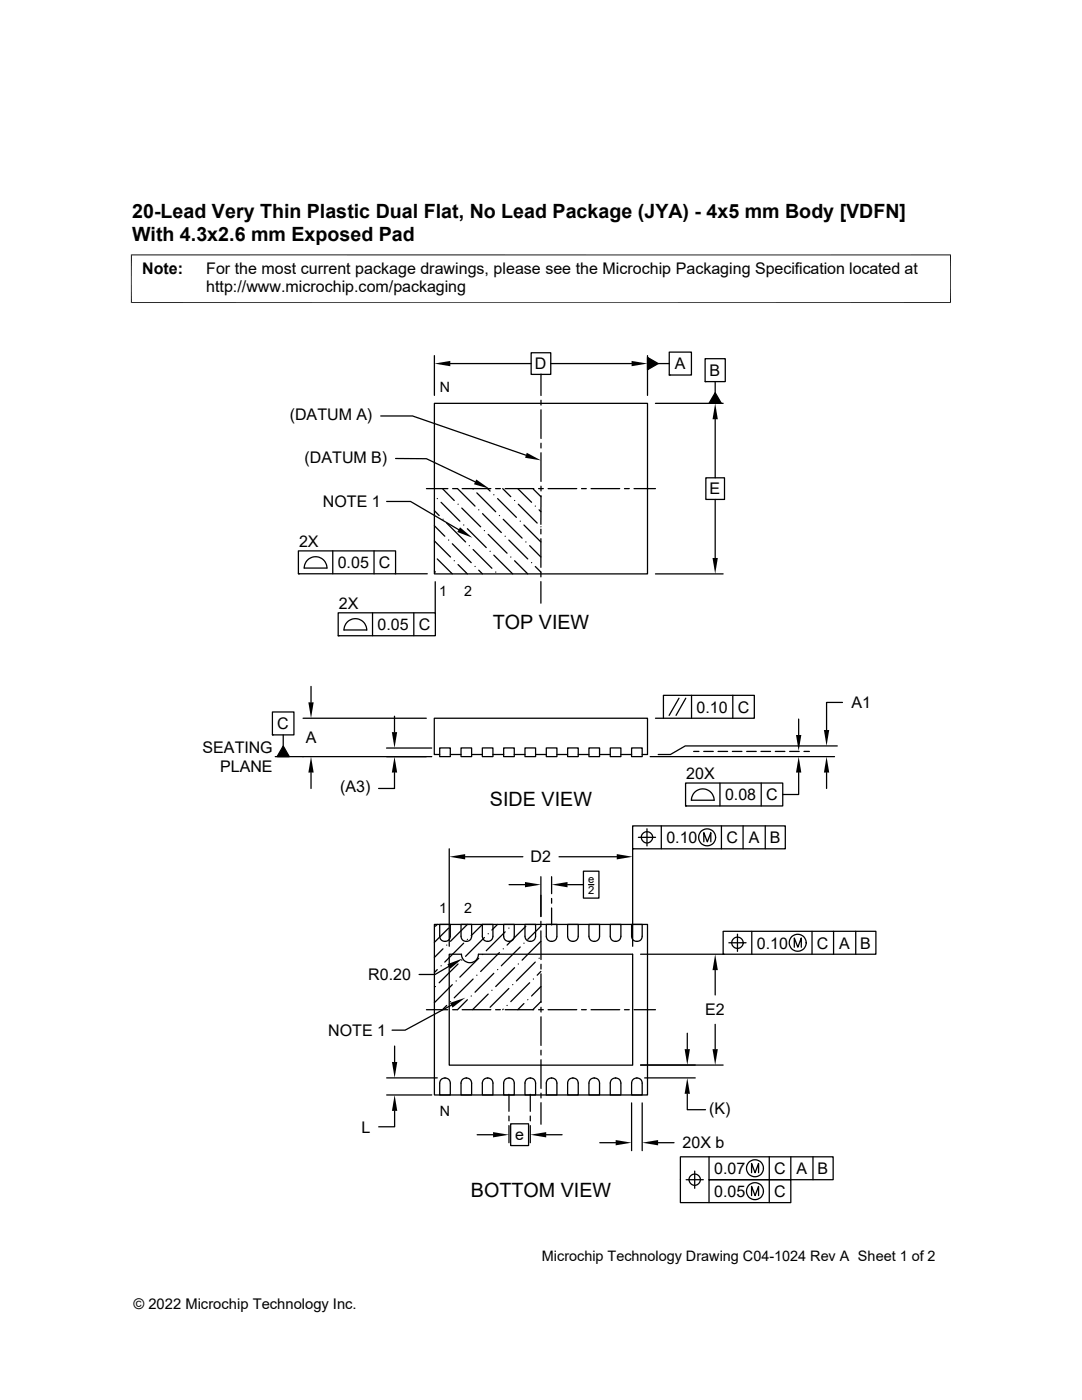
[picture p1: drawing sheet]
<svg xmlns="http://www.w3.org/2000/svg" width="216mm" height="279mm" viewBox="0 0 216 279" stroke-linecap="round" stroke-linejoin="round" font-family="sans-serif">
<g fill="none" stroke="#000" stroke-width=".25">
<path d="M86.7 71v7.9M89.9 72.6h16.1M106 70.4h3.9v4.3h-3.9zM107.9 74.7v4.2M107.9 79.9v.9M109.9 72.6h16.1M129.2 71.3l2.1 1.3-2.1 1.2zM129.2 71v7.9M131.3 72.6h2.2M133.5 70.3h4.5v4.5h-4.5zM133.5 74.8h.1M140.7 71.6h4v4.6h-4z"/>
<path d="M140.7 76.2h.1M142.7 78.4l1.2 2.1h-2.4zM142.7 76.2v2.2M76 83h6.3l22.6 7.8M78.9 91.5h6.2l9.7 4.7M85.1 97.5h4.3M86.7 80.5h42.5v34h-42.5zM87.2 99.5h.1M88.3 97.5l2.3 2.4M90.3 97.5h1l3.5 3.5M92.2 97.5h5.7M94.4 97.6h.1"/>
<path d="M95.1 98.4l3.8 3.7M97.3 97.5l.5 .5M98.5 98.7h.1M98.9 97.5h.9M99.3 99.5l3.7 3.8M100.3 97.5l1.6 1.6M100.8 97.5h5.7M102.7 99.9h.1M103.3 97.5l2.8 2.7M106.4 97.6l1.5 1.5M107.5 97.5h.9M107.9 81.8v5.7"/>
<path d="M107.9 88.5v.9M107.9 90.4v5.7M107.9 97v1M107.9 98.9v5.7M109.4 97.5h5.7M116 97.5h1M117.9 97.5h5.8M124.6 97.5h1M126.5 97.5h4.3M130.8 80.5h13.5M140.8 95.4h3.8v4.3h-3.8zM142.7 83.7v11.7"/>
<path d="M142.7 99.7v11.7M59.5 109.9h19.4v4.6h-19.4zM59.5 114.5h.1M61.5 111.7a2.27 2.27 0 0 1 2.4-.4 2.27 2.27 0 0 1 1.3 2.1h-4.5l.2-1zM66.4 109.9v4.6M74.6 109.9v4.6M77.2 100.1h4.7l9.6 5.6M78.9 114.5h6.4M86.7 101.9l.9 1M86.7 104.9l2.1 2.1M86.7 114l.2 .2M86.7 107.9l3.2 3.3"/>
<path d="M86.8 116.1v6.2M87.2 111.5l3.1 3M88 100.2l3.8 3.8M88.4 103.6h.1M89.1 104.4l3.8 3.8M89.5 107.8h.1M90.3 108.5l3.7 3.8M90.6 111.9h.1M91.4 100.6h.1M91.4 112.7l1.9 1.8M92.1 101.4l3.8 3.7M92.5 104.8h.1"/>
<path d="M93.3 105.5l3.7 3.8M93.6 108.9h.1M94.4 109.7l3.7 3.7M94.8 113.1h.1M95.5 101.7h.1M95.5 113.8l.8 .7M96.3 102.5l3.7 3.8M96.6 105.9h.1M97.4 106.6l3.8 3.8M97.8 110h.1M98.5 110.8l3.8 3.7M98.9 114.2h.1"/>
<path d="M99.7 102.9h.1M100.4 103.6l3.8 3.8M100.8 107h.1M101.5 107.8l3.8 3.7M101.9 111.2h.1M102.7 111.9l2.6 2.6M103.4 100.6l3.8 3.8M103.8 104h.1M104.5 104.8l3.4 3.4M104.9 108.2h.1M105.7 108.9l2.2 2.3M106.1 112.3h.1"/>
<path d="M106.8 101h.1M106.8 113.1l1.1 1.1v.9M107.6 101.7l.3 .4M107.9 105.1h.1M107.9 105.6v1M107.9 107.5v5.7M107.9 116.1v4.3M130.8 114.5h13.5M62.1 137v3.2M67.5 122.3h19.4v4.6h-19.4zM67.5 126.9h.1M69.4 124a2.27 2.27 0 0 1 2.4-.3 2.27 2.27 0 0 1 1.4 2h-4.6l.3-.9z"/>
<path d="M74.3 122.3v4.6M82.6 122.3v4.6M132.4 138.8h18.1v4.5h-18.1zM135.5 139.3l-2 3.5M136.8 139.3l-1.9 3.5M138 138.8v4.5M146.2 138.8v4.5M54.4 142.1h4.3v4.6h-4.3zM54.4 146.7h.1M56.5 146.7v2.2M56.5 148.9l1.2 2.1h-2.4zM60.5 143.3h24.6"/>
<path d="M62.1 154.2v3.2M77.1 149.3h9M78.7 154.2v3.2h-3.2M78.7 142.9v3.2M86.1 151h-31.2M87.7 150.6h-1v-7.3h42.5v7.3h-1.1M87.7 149.3h2.2v1.7h-2.2zM89.9 150.6h2.1M92 149.3h2.1v1.7h-2.1zM94.1 150.6h2.1M96.2 149.3h2.2v1.7h-2.2zM98.4 150.6h2.1"/>
<path d="M100.5 149.3h2.1v1.7h-2.1zM102.6 150.6h2.2M104.8 149.3h2.1v1.7h-2.1zM106.9 150.6h2.1M109 149.3h2.1v1.7h-2.1zM111.1 150.6h2.2M113.3 149.3h2.1v1.7h-2.1zM115.4 150.6h2.1M117.5 149.3h2.1v1.7h-2.1zM119.6 150.6h2.2M121.8 149.3h2.1v1.7h-2.1zM123.9 150.6h2.1"/>
<path d="M126 149.3h2.1v1.7h-2.1zM129.7 151h36.8M130.8 143.3h1.6M136.8 156.3h19.4v4.5h-19.4zM137.9 159.7h4.6M138 159.7a2.26 2.26 0 0 1 2.2-2.3 2.26 2.26 0 0 1 2.3 2.3M138.4 150h1.1M140.4 150h1.9M143.3 150h1.9M143.7 156.3v4.5M146.1 150h1.9M149 150h1.9"/>
<path d="M151.8 150h2M151.9 156.3v4.5M154.7 150h1.9M156.2 158.6h3.2M157.6 150h1.9M159.4 143.5v3.2M159.4 154.2v4.3M160.4 150h1.1M164.9 154.2v3.2M167.1 148.9h-30.4l-2.9 1.7h-2.5M168.1 140.2h-3.2v5.5M89.6 169.4v19.4"/>
<path d="M92.8 171h11.5M101.6 176.6h3.2M107.9 175v7.9M110.1 175v3.4M110.1 179.3v1M111.5 171h11.6M113.2 176.6h3.2M116.4 173.9h3.1v5.3h-3.1zM117.4 176.6h1.1M126.2 164.8h30.5v4.6h-30.5zM126.2 169.4h.1M126.2 169.4v19.4"/>
<path d="M127.4 167.1h3.4M129.1 165.4v3.4M130.2 167.1a1.13 1.13 0 0 1-1.6 1 1.13 1.13 0 0 1-.3-1.9 1.13 1.13 0 0 1 1.9 .5v.4M132 164.8v4.6M136.8 160.8h.1M140.4 168v-1.8l.7 1.8 .7-1.8v1.8M144 164.8v4.6M148.3 164.8v4.6M152.7 164.8v4.6M86.7 184.5h42.5v34h-42.5zM86.9 196.9h.1M87.2 184.5l-.3 .3"/>
<path d="M87.2 193.5l-.5 .6M87.7 184.5h2.2v2.4a1.06 1.06 0 0 1-1.1 1 1.06 1.06 0 0 1-1.1-1zM88 192.7h.1M88.4 189.4l-1.7 1.7M89.1 188.6h.1M89.5 185.2l-2.8 2.9M89.6 192.9l-2.8 1.6h-3.2M89.6 190.4h2.5a1.69 1.69 0 0 0 1.7 1.7 1.69 1.69 0 0 0 1.7-1.7h30.7v22.2h-36.6zM89.9 199.9h.1M90.3 196.5l-3.6 3.6M91 195.8h.1M91.4 192.4l-3.8 3.7"/>
<path d="M92 184.5h2.1v2.4a1.06 1.06 0 0 1-1.1 1 1.06 1.06 0 0 1-1-1zM92.1 191.6h.1M92.5 188.2l-3.7 3.8M93.3 187.5h.1M93.3 184.5l-3.4 3.4M93.3 199.5l-2 2h-1M94 198.8h.1M94.4 195.4l-3.8 3.7M95.1 194.6h.1M95.5 191.2l-3.7 3.8M96.2 184.5h2.2v2.4a1.06 1.06 0 0 1-1.1 1 1.06 1.06 0 0 1-1.1-1zM96.3 184.5l-2.3 2.2"/>
<path d="M96.3 190.5h.1M96.6 187.1l-3.7 3.8M97.4 186.4h.1M97.4 198.4l-3.1 3.1M98.1 197.6h.1M98.5 194.2l-3.7 3.8M99.3 184.5l-1.2 1.1M99.3 193.5h.1M99.7 190.1l-3.8 3.8M100.4 189.4h.1M100.5 184.5h2.1v2.4a1.06 1.06 0 0 1-1 1 1.06 1.06 0 0 1-1.1-1zM100.8 186l-3.8 3.7"/>
<path d="M101.5 185.2h.1M101.5 197.3l-3.7 3.7M102.3 196.5h.1M102.7 193.1l-3.8 3.8M103.4 192.4h.1M103.8 189l-3.8 3.7M104.5 188.2h.1M104.8 184.5h2.1v2.4a1.06 1.06 0 0 1-1.1 1 1.06 1.06 0 0 1-1-1zM104.9 184.8l-3.7 3.8M105.3 199.5h.1M105.7 196.1l-3.8 3.8M106.4 195.4h.1"/>
<path d="M106.8 192l-3.8 3.8M107.6 191.2h.1M107.9 184.8l-2.6 2.7M107.9 187.9l-3.7 3.7M107.9 193.9l-.7 .7M107.9 185.8v5.7M107.9 183.9v.9M107.9 196.9l-1.8 1.9M107.9 199.9l-1.6 1.6M107.9 192.4v1M107.9 194.4v5.7M109 184.5h2.1v2.4a1.06 1.06 0 0 1-1 1 1.06 1.06 0 0 1-1.1-1z"/>
<path d="M110.1 181.2v3.4M113.3 184.5h2.1v2.4a1.06 1.06 0 0 1-1.1 1 1.06 1.06 0 0 1-1-1zM117.5 184.5h2.1v2.4a1.06 1.06 0 0 1-1 1 1.06 1.06 0 0 1-1.1-1zM121.8 184.5h2.1v2.4a1.06 1.06 0 0 1-1.1 1 1.06 1.06 0 0 1-1-1zM126 184.5h2.1v2.4a1.06 1.06 0 0 1-1 1 1.06 1.06 0 0 1-1.1-1zM127.8 190.4h16.5M142.7 193.6v5M144.3 185.9h30.5v4.5h-30.5zM144.3 190.4h.1M145.4 188.2h3.5M147.2 186.4v3.5M150 185.9v4.5"/>
<path d="M158.5 189v-1.8l.7 1.8 .7-1.8v1.8M162 185.9v4.5M166.3 185.9v4.5M170.8 185.9v4.5M77.2 215.1h10M77.2 218.5h8.9M78.7 208.8v3.1M85.1 201.5h4.3M88 215.4a1.07 1.07 0 0 1 1.2-.2 1.07 1.07 0 0 1 .7 1v2.3h-2.2v-2.3zM89.1 200.7l-.8 .8M90 200.6l-9.2 5h-2.6M92.2 201.5h5.7"/>
<path d="M92.3 215.4a1.07 1.07 0 0 1 1.1-.2 1.07 1.07 0 0 1 .7 1v2.3h-2.1v-2.3zM96.5 215.4a1.07 1.07 0 0 1 1.2-.2 1.07 1.07 0 0 1 .7 1v2.3h-2.2v-2.3zM98.9 201.5h.9M100.4 201.4l-.1 .1M100.8 201.5h5.7M100.8 215.4a1.07 1.07 0 0 1 1.1-.2 1.07 1.07 0 0 1 .7 1v2.3h-2.1v-2.3zM101.2 200.7h.1M101.6 218.4v3.4M104.5 200.3l-1.2 1.2M105.1 215.4a1.07 1.07 0 0 1 1.1-.2 1.07 1.07 0 0 1 .7 1v2.3h-2.1v-2.3zM105.8 218.4v3.4M107.5 201.5h.9"/>
<path d="M107.9 201v1M107.9 202.9v5.7M107.9 209.6v.9M107.9 211.5v5.7M107.9 218.2v.9M109.3 215.4a1.07 1.07 0 0 1 1.1-.2 1.07 1.07 0 0 1 .7 1v2.3h-2.1v-2.3zM109.4 201.5h5.7M113.6 215.4a1.07 1.07 0 0 1 1.1-.2 1.07 1.07 0 0 1 .7 1v2.3h-2.1v-2.3zM116 201.5h1M117.8 215.4a1.07 1.07 0 0 1 1.2-.2 1.07 1.07 0 0 1 .6 1v2.3h-2.1v-2.3zM117.9 201.5h5.8M122.1 215.4a1.07 1.07 0 0 1 1.1-.2 1.07 1.07 0 0 1 .7 1v2.3h-2.1v-2.3z"/>
<path d="M124.6 201.5h1M126.3 215.4a1.07 1.07 0 0 1 1.2-.2 1.07 1.07 0 0 1 .6 1v2.3h-2.1v-2.3zM126.5 201.5h4.3M127.8 212.6h16.5M128.6 215.1h10.1M137.1 218.3v3.2h3.7M137.1 206.2v3.2M142.7 204.4v5M78.7 221.7v3.2h-3.1M95.2 226.5h3.2M101.6 222.7v1M101.6 224.6v3.4"/>
<path d="M101.9 224.3h3.6v4.3h-3.6zM105.8 222.7v1M105.8 224.6v3.4M107.9 220.1v4.3M109 226.5h3.2M119.7 228h3.2M126 220.1v9.5M128.1 220.1v9.5M131.3 228h3.2M136.9 235.4h3.4M138.6 233.7v3.5M139.7 235.4a1.13 1.13 0 0 1-1.6 1 1.13 1.13 0 0 1-.2-1.8 1.13 1.13 0 0 1 1.8 .4l.1 .4"/>
<path d="M141.5 230.9v4.5h16.3v4.6h-22v-9.1h30.4v4.5h-24.7v4.6M150 234v-1.8l.7 1.8 .7-1.8v1.8M150 238.6v-1.8l.7 1.8 .7-1.8v1.8M153.5 230.9v9.1M157.8 230.9v4.5M162.2 230.9v4.5"/>
<circle cx="141.1" cy="167.1" r="1.69"/>
<circle cx="147.2" cy="188.2" r="1.13"/>
<circle cx="159.2" cy="188.2" r="1.69"/>
<circle cx="150.6" cy="237.7" r="1.69"/>
<circle cx="150.6" cy="233.2" r="1.69"/>
</g>
<g fill="#000">
<path d="M86.7 72.6l3.2-.6v1.1zM126 72l3.2 .6-3.2 .5zM129.2 71.3l2.1 1.3-2.1 1.2zM95 95.7l2.7 1.8-3.1-.9zM105.1 90.4l2.8 1.5-3.1-.5zM142.7 80.5l.5 3.2h-1zM142.7 78.4l1.2 2.1h-2.4zM91.8 105.2l2.5 2.1-3.1-1.1zM142.2 111.4h1l-.5 3.1zM56.5 148.9l1.2 2.1h-2.4zM62.1 151l.5 3.2h-1.1zM61.5 140.2h1.1l-.5 3.1z"/>
<path d="M78.2 146.1h1l-.5 3.2zM78.7 151l.5 3.2h-1zM159.4 151l.5 3.2h-1.1zM158.8 146.7h1.1l-.5 3.2zM164.9 151l.6 3.2h-1.1zM164.4 145.7h1.1l-.6 3.2zM89.6 171l3.2-.5v1zM104.8 176l3.1 .6-3.1 .5zM110.1 176.6l3.1-.6v1.1zM123.1 170.5l3.1 .5-3.1 .5zM89.3 192.4l3-1.1-2.5 2zM142.7 190.4l.5 3.2h-1z"/>
<path d="M78.2 211.9h1.1l-.6 3.2zM89.8 200.2l3-1.1-2.5 2zM136.6 209.4h1.1l-.6 3.2zM137.1 215.1l.6 3.2h-1.1zM142.2 209.4h1l-.5 3.2zM78.7 218.5l.6 3.2h-1.1zM98.4 225.9l3.2 .6-3.2 .5zM105.8 226.5l3.2-.6v1.1zM122.9 227.5l3.1 .5-3.1 .6zM128.1 228l3.2-.5v1.1z"/>
</g>
<path d="M26.1 50.9h163.7M26.2 50.8v9.7M189.7 50.8v9.7M26.1 60.4h163.7" fill="none" stroke="#000" stroke-width=".2"/>
<g font-size="3.9">
<text x="26.4" y="43.5">20-Lead Very Thin Plastic Dual Flat, No Lead Package (JYA) - 4x5 mm Body [VDFN]</text>
<text x="26.4" y="48">With 4.3x2.6 mm Exposed Pad</text>
<text x="98.3" y="125.5">TOP VIEW</text>
<text x="97.8" y="160.8">SIDE VIEW</text>
<text x="93.9" y="239">BOTTOM VIEW</text>
</g>
<g font-size="3.2">
<text x="28.4" y="54.6">Note:</text>
<text x="41.1" y="58.3">http://www.microchip.com/packaging</text>
<text x="41.1" y="54.6">For the most current package drawings, please see the Microchip Packaging Specification located at</text>
<text x="106.7" y="73.7">D</text>
<text x="134.7" y="73.7">A</text>
<text x="141.6" y="75">B</text>
<text x="57.8" y="83.8">(DATUM A)</text>
<text x="60.8" y="92.3">(DATUM B)</text>
<text x="64.4" y="101.2">NOTE 1</text>
<text x="141.6" y="98.7">E</text>
<text x="59.7" y="109.2">2X</text>
<text x="67.4" y="113.3">0.05</text>
<text x="75.6" y="113.4">C</text>
<text x="67.6" y="121.5">2X</text>
<text x="75.3" y="125.7">0.05</text>
<text x="83.5" y="125.7">C</text>
<text x="139" y="142.2">0.10</text>
<text x="147.2" y="142.2">C</text>
<text x="169.9" y="141.3">A1</text>
<text x="55.3" y="145.5">C</text>
<text x="61" y="148.3">A</text>
<text x="40.4" y="150.3">SEATING</text>
<text x="43.9" y="154.2">PLANE</text>
<text x="136.9" y="155.5">20X</text>
<text x="67.9" y="158.2">(A3)</text>
<text x="144.7" y="159.7">0.08</text>
<text x="152.9" y="159.7">C</text>
<text x="105.9" y="172.1">D2</text>
<text x="133" y="168.3">0.10</text>
<text x="144.9" y="168.3">C</text>
<text x="149.4" y="168.3">A</text>
<text x="153.6" y="168.3">B</text>
<text x="151" y="189.3">0.10</text>
<text x="163" y="189.3">C</text>
<text x="167.5" y="189.3">A</text>
<text x="171.7" y="189.3">B</text>
<text x="73.5" y="195.6">R0.20</text>
<text x="140.7" y="202.6">E2</text>
<text x="65.5" y="206.7">NOTE 1</text>
<text x="72.1" y="226">L</text>
<text x="102.8" y="227.6">e</text>
<text x="141.5" y="222.3">(K)</text>
<text x="136.2" y="229.2">20X b</text>
<text x="142.5" y="234.3">0.07</text>
<text x="142.5" y="238.9">0.05</text>
<text x="154.5" y="234.3">C</text>
<text x="154.5" y="238.9">C</text>
<text x="158.9" y="234.3">A</text>
<text x="163.1" y="234.3">B</text>
</g>
<g font-size="2.9">
<text x="108.1" y="251.7">Microchip Technology Drawing C04-1024 Rev A Sheet 1 of 2</text>
<text x="26.6" y="261.3">© 2022 Microchip Technology Inc.</text>
</g>
<g font-size="2.8">
<text x="87.8" y="78.3">N</text>
<text x="87.6" y="118.9">1</text>
<text x="92.6" y="118.9">2</text>
<text x="87.6" y="182.2">1</text>
<text x="92.6" y="182.1">2</text>
<text x="87.8" y="222.8">N</text>
</g>
<g font-size="2.2">
<text x="117.3" y="176.3">e</text>
<text x="117.4" y="178.4">2</text>
</g>
</svg>
